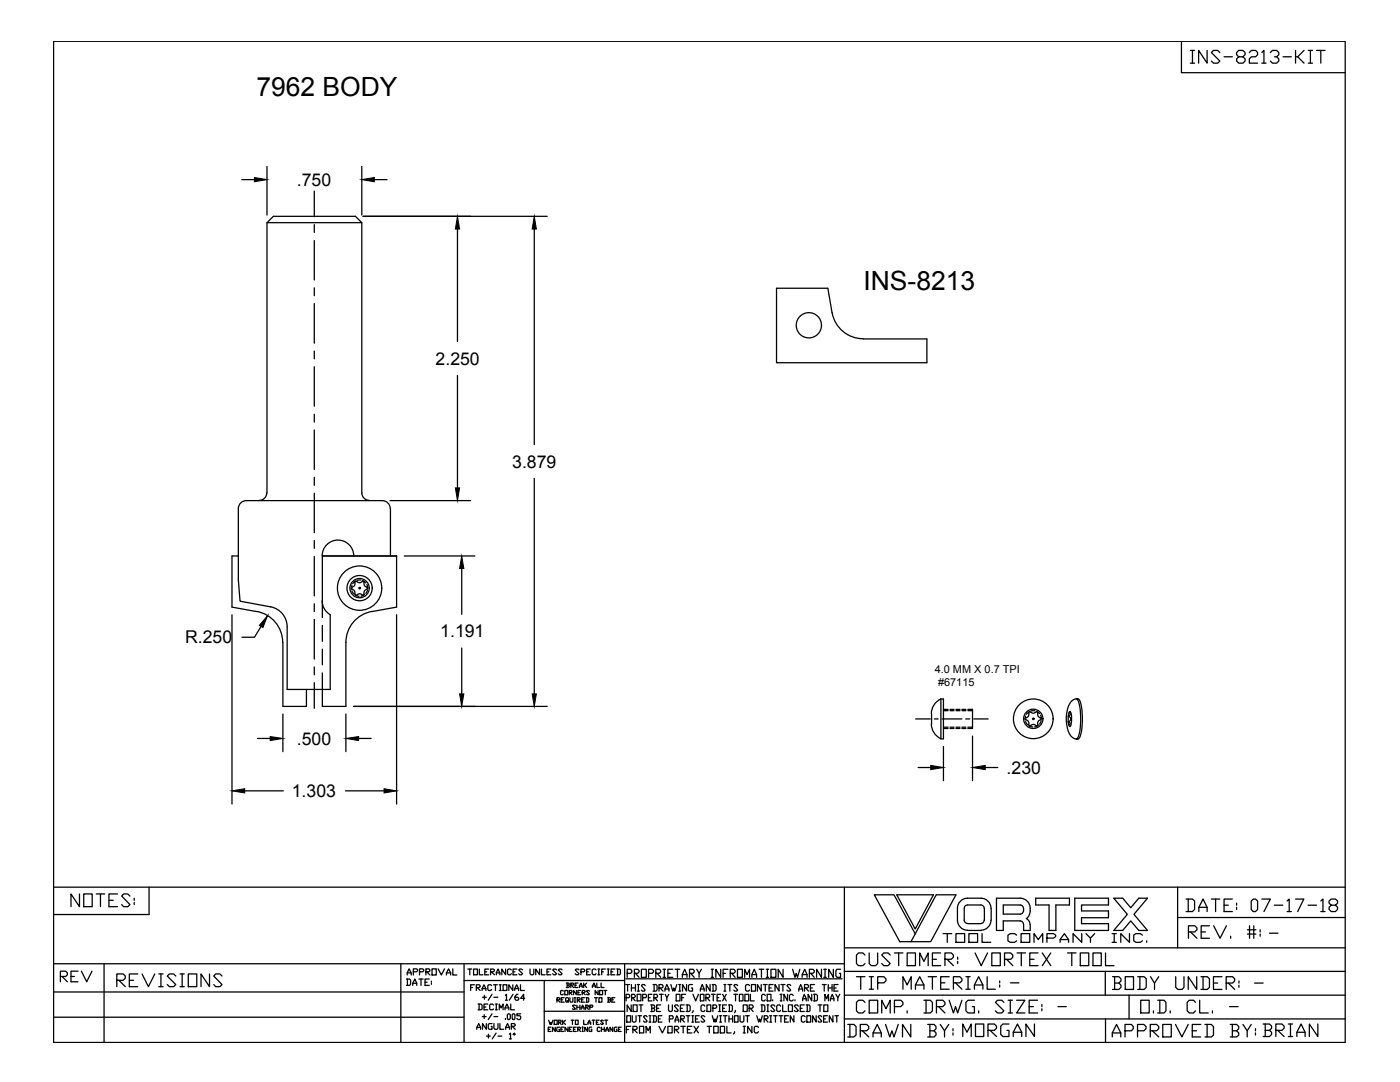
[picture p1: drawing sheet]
<svg xmlns="http://www.w3.org/2000/svg" width="279mm" height="216mm" viewBox="0 0 279 216" stroke-linecap="round" stroke-linejoin="round" font-family="sans-serif">
<!-- layer: titleblk -->
<path d="M10.7 8.2h257.8v199.8h-257.8zM235.8 8.2v6.3h32.7M10.7 177h257.8" fill="none" stroke="#000" stroke-width=".25"/>
<!-- layer: 50 -->
<g fill="none" stroke="#000" stroke-width=".25">
<path d="M168.5 177v31M235 177v12.1M10.7 182.5h19M10.7 197.9h81.9M10.7 192.3h157.8M20.8 192.3v15.7M80 192.3v15.7M92.6 192.3v15.7M92.6 195.7h32.1M108.6 195.7v12.2M124.7 192.3v15.7M168.5 189.1h100"/>
<path d="M168.5 193.8h100M168.5 198.6h100M225.3 198.6v4.7M235 183.1h33.5M10.7 203h81.9M108.6 201.8h16.1M168.5 203.3h100"/>
</g>
<!-- layer: Text -->
<g fill="none" stroke="#000" stroke-width=".25">
<path d="M179 178.5h7.3l-3.6 6.9zM193.1 179.2a2.01 2.01 0 0 0-2 2.1v2.3a2.01 2.01 0 0 0 2 2M193.1 179.2h2.7a2.01 2.01 0 0 1 2 2M81.1 195.4h.6l.2 .2v.8l-.2 .2h-.6M81.3 194.5v-.4l.3-.8 .5 .8v.4M81.3 194.1h.8M81.3 195.4v1.2M82.4 196.6v-.4l.4-.8 .4 .8v.4M82.4 196.2h.8M82.5 193.9h.6l.2-.4-.2-.2h-.6v1.2M83.6 195.4h.8M83.7 193.9h.7l.2-.4-.2-.2h-.7v1.2"/>
<path d="M84 195.4v1.2M84.8 196h.4M85 193.9h.6l.2-.4-.2-.2h-.6v1.2M85.2 193.9l.6 .6M85.7 195.4h-.9v1.2h.9M86.1 195.8v.2M86.1 196.2v.2M86.2 193.3h.9v1.2h-.9zM87.4 193.3l.7 1.2 .6-1.2M89.1 194.5v-.4l.4-.8 .4 .8v.4M89.1 194.1h.8M90.4 193.3v1.2h.8"/>
<path d="M93.4 193.4h.7M93.8 193.4v1.1M93.9 197h.4M94.5 193.4h.8v1.1h-.8zM94.7 196.5h-.8v1.1M95.1 197h.5l.2-.1v-.2l-.2-.2h-.5v1.1M95.2 197l.6 .6M95.7 193.4v1.1h.7M96.2 197.6v-.3l.4-.8 .4 .8v.3M96.2 197.3h.8M96.3 199h.8M96.7 198.6v.8"/>
<path d="M96.8 193.9h.3M97.5 193.4h-.7v1.1h.7M97.9 193.9h.6l.2-.2v-.2l-.2-.1h-.6v1.1M98.1 193.9l.6 .6M98.1 196.7l-.2-.2h-.4l-.1 .2v.7l.1 .2h.4l.2-.2M98.2 198.4l-.8 1.2M98.5 196.5h.8M98.6 199h.7M98.9 196.5v1.1M99 194.5v-.4l.4-.7 .4 .7v.4M99 194.1h.8M99.6 197.6h.4"/>
<path d="M99.6 196.5h.4M99.9 196.5v1.1M100.4 196.5h.8v1.1h-.8zM100.9 198.6l.2-.2v1.2M100.9 199.6h.3M100.9 193.4v1.1l-.8-1.1v1.1M102.1 193.5l-.3-.1h-.3l-.2 .1v.8l.2 .2h.3l.3-.2M102.3 196.5v1.1l-.8-1.1v1.1M102.4 193.9h.4M102.4 198.4l-.8 1.2M102.7 197.6v-.3l.4-.8 .4 .8v.3M102.7 197.3h.8"/>
<path d="M103.2 193.4h-.8v1.1h.8M103.4 198.4h-.2l-.4 .4v.6l.2 .2h.4l.1-.2-.1-.4h-.6M103.9 196.5v1.1h.7M104.3 193.5l-.2-.1h-.4l-.2 .1 .8 .8-.2 .2h-.4l-.2-.2M104.7 199.2h-.8l.6-.8v1.2M105.8 193.4v.9l.2 .2h.4l.1-.2v-.9M107.7 193.4v1.1l-.8-1.1v1.1M108.1 193.4v1.1h.7M109.2 193.9h.3M109.9 193.4h-.7v1.1h.7M111.1 193.5l-.2-.1h-.4l-.2 .1 .8 .8-.2 .2h-.4l-.2-.2M111.2 199.5h.4l.1-.3-.5-.1v.9"/>
<path d="M111.3 199.5l.4 .5M112 199.5h.3M112.2 193.5l-.2-.1h-.4l-.2 .1 .8 .8-.2 .2h-.4l-.2-.2M112.4 197.8l-.1-.2-.4 .2v.6l.1 .1 .4-.1M112.6 199.1h-.6v.9h.6M112.7 197.6h.6v.9h-.6zM113 196.2h.5l.1 .1-.1 .3M113.2 196.6h.3l.1 .3-.1 .1h-.5M113.2 196.2v.8M113.6 198.1h.4l.2-.3-.6-.2v.9M113.7 198.1l.5 .4M113.9 196.6h.4l.2-.3-.6-.1v.8"/>
<path d="M114 196.6l.5 .4M114.8 196.6h.2M115 197.6v.9l-.5-.9v.9M115.3 196.2h-.5v.8h.5M115.3 198.1h.3M115.6 193.5l-.2-.1h-.4l-.2 .1 .8 .8-.2 .2h-.4l-.2-.2M115.6 197l.3-.8 .3 .8M115.6 196.8h.6M115.9 197.6h-.6v.9M115.9 193.9h.6l.2-.2v-.2l-.2-.1h-.6v1.1M116.2 198.1h.4l.2-.3-.6-.2v.9M116.3 198.1l.5 .4"/>
<path d="M116.5 196.2v.8M116.7 196.6l.4 .4M117.1 196.2l-.6 .4M117.1 193.9h.3M117.6 197.8l-.1-.2-.5 .2 .6 .6-.1 .1-.5-.1M117.8 193.4h-.7v1.1h.7M118.2 197l.3-.8 .3 .8M118.2 196.8h.6M118.9 193.5l-.1-.1h-.4l-.2 .1v.8l.2 .2h.4l.1-.2M119.1 196.2v.8h.6M119.3 193.4h.4M119.3 194.5h.4"/>
<path d="M119.4 197.6v.9l-.6-.9v.9M119.5 193.4v1.1M119.7 197.6h.6v.9h-.6zM120 196.2v.8h.6M120.1 193.9h.3M120.5 197.6h.6M120.8 193.4h-.7v1.1M120.8 197.6v.9M121.2 193.4h.4M121.2 194.5h.4M121.3 199.1l.6 .1-.2 .3M121.4 199.5h.3l.2 .3-.2 .2h-.4"/>
<path d="M121.4 193.4v1.1M121.4 199.1v.9M121.9 193.9h.4M122.1 199.5h.3M122.7 199.1h-.6v.9h.6M122.7 193.4h-.8v1.1h.8M123.1 193.4h.5l.2 .1v.8l-.2 .2h-.5M123.3 193.4v1.1M124.9 196.5h.7M124.9 195.3h43.1M125 199.1h.5l.2-.2-.2-.5h-.5v1.3M125.2 194.2h.7l.2-.2v-.3l-.2-.3h-.7v1.6"/>
<path d="M125.3 196.5v1.3M126 196.5v1.3M126 197.1h.8M126.1 199.1h.5l.2-.2-.2-.5h-.5v1.3M126.2 199.1l.6 .6M126.6 194.2h.7l.2-.2v-.3l-.2-.3h-.7v1.6M126.8 196.5v1.3M126.8 194.2l.7 .8M127.2 198.4h.7v1.3h-.7zM127.2 196.5h.4M127.2 197.8h.4M127.4 196.5v1.3"/>
<path d="M128 193.4h1v1.6h-1zM128.3 199.1h.5l.2-.2-.2-.5h-.5v1.3M128.8 196.7l-.2-.2h-.4l-.2 .2 .8 .9-.2 .2h-.4l-.2-.2M129.4 199.1h.3M129.4 194.2h.8l.2-.2v-.3l-.2-.3h-.8v1.6M130.1 198.4h-.7v1.3h.7M130.3 196.5h.6l.2 .2v.9l-.2 .2h-.6M130.5 199.1h.5l.2-.2-.2-.5h-.5v1.3M130.5 196.5v1.3M130.7 199.1l.5 .6M130.9 194.2h.7l.3-.2v-.3l-.3-.3h-.7v1.6M131.1 194.2l.8 .8"/>
<path d="M131.5 197.1h.6l.2-.2v-.2l-.2-.2h-.6v1.3M131.6 198.4h.8M131.7 197.1l.6 .7M132 198.4v1.3M132.3 193.4h.5M132.3 195h.5M132.6 193.4v1.6M132.7 197.8v-.5l.4-.8 .4 .8v.5M132.7 197.3h.8M132.7 198.4l.4 .7v.6M133.3 194.2h.5M133.5 198.4l-.4 .7"/>
<path d="M133.9 196.5l.4 1.3 .2-.7 .1 .7 .5-1.3M134.3 193.4h-1v1.6h1M134.7 193.4h1M134.9 198.4h.8v1.3h-.8zM135.2 193.4v1.6M135.5 196.5h.3M135.5 197.8h.3M135.7 196.5v1.3M136 199.1h.4M136.2 195v-.5l.4-1.1 .5 1.1v.5M136.2 194.5h.9M136.8 198.4h-.8v1.3"/>
<path d="M137 196.5v1.3l-.8-1.3v1.3M137.6 194.2h.7l.2-.2v-.3l-.2-.3h-.7v1.6M137.8 194.2l.7 .8M138.2 196.5h-.6l-.2 .2v.9l.2 .2h.6v-.7h-.2M138.3 198.4l.5 1.3 .6-1.3M139.1 193.4l.4 .8v.8M139.8 197.8v-.5l.4-.8 .3 .8v.5M139.8 198.4h.7v1.3h-.7zM139.8 197.3h.7M140 193.4l-.5 .8M140.9 199.1h.5l.2-.2-.2-.5h-.5v1.3M141.1 199.1l.5 .6"/>
<path d="M141.7 196.5v1.3l-.7-1.3v1.3M141.9 193.4h.5M141.9 195h.5M142 198.4h.7M142.1 196.5h.6l.2 .2v.9l-.2 .2h-.6M142.1 193.4v1.6M142.3 196.5v1.3M142.4 198.4v1.3M143.1 199.1h.4M143.8 198.4h-.7v1.3h.7M143.8 193.4v1.6l-.9-1.6v1.6M144.2 198.4l.7 1.3"/>
<path d="M144.3 194.2h.5M144.5 196.5h.4M144.5 197.8h.4M144.7 196.5v1.3M144.9 198.4l-.7 1.3M145.3 193.4h-1v1.6M145.3 196.5h.7M145.7 196.5v1.3M145.7 194.2h.8l.2-.2v-.3l-.2-.3h-.8v1.6M146 194.2l.7 .8M146.5 198.4h.7M146.8 198.4v1.3"/>
<path d="M147.2 193.4h1v1.6h-1zM147.2 196.7l-.2-.2h-.4l-.1 .2 .7 .9-.2 .2h-.4l-.1-.2M147.6 198.4h.7v1.3h-.7zM148.6 195v-1.6l.5 1.1 .5-1.1v1.6M148.7 198.4h.7v1.3h-.7zM149.6 196.7l-.2-.2h-.4l-.2 .2v.9l.2 .2h.4l.2-.2M149.8 198.4v1.3h.7M150 196.5h.8v1.3h-.8zM150.1 195v-.5l.4-1.1 .5 1.1v.5M150.1 194.5h.9M151.5 193.4h.9M151.9 196.5v1.3l-.7-1.3v1.3"/>
<path d="M152 193.4v1.6M152.3 196.5h.8M152.7 198.7l-.1-.3h-.4l-.2 .3v.8l.2 .2h.4l.1-.2M152.7 196.5v1.3M152.9 193.4h.5M152.9 195h.5M153.1 198.4h.8v1.3h-.8zM153.1 193.4v1.6M153.5 197.1h.4M153.9 193.4h.9v1.6h-.9zM154.2 199.5v.2M154.3 196.5h-.8v1.3h.8"/>
<path d="M155.5 196.5v1.3l-.8-1.3v1.3M155.7 199.7h.4M155.7 198.4h.4M155.9 196.5h.8M155.9 198.4v1.3M156.2 196.5v1.3M156.3 193.4v1.6l-1-1.6v1.6M157.2 198.4v1.3l-.8-1.3v1.3M157.8 196.7l-.2-.2h-.3l-.3 .2 .8 .9-.2 .2h-.3l-.3-.2M158.2 193.4l.5 1.6 .2-.8 .3 .8 .4-1.6M158.3 198.7l-.2-.3h-.3l-.2 .3v.8l.2 .2h.3l.2-.2M158.7 199.5v.2"/>
<path d="M159.4 197.8v-.5l.4-.8 .4 .8v.5M159.4 197.3h.8M160.1 195v-.5l.5-1.1 .5 1.1v.5M160.1 194.5h1M160.2 199.7v-.4l.3-.9 .4 .9v.4M160.2 199.3h.7M160.6 197.1h.5l.3-.2v-.2l-.3-.2h-.5v1.3M160.8 197.1l.6 .7M161.5 194.2h.7l.3-.2v-.3l-.3-.3h-.7v1.6M161.7 197.1h.4M161.8 194.2l.7 .8M162 198.4v1.3l-.7-1.3v1.3"/>
<path d="M162.4 198.4h.5l.2 .3v.8l-.2 .2h-.5M162.5 196.5h-.8v1.3h.8M162.5 198.4v1.3M163.9 193.4v1.6l-.9-1.6v1.6M164.1 196.5h.8M164.4 193.4h.5M164.4 195h.5M164.5 196.5v1.3M164.6 199.7v-1.3l.4 .9 .3-.9v1.3M164.7 193.4v1.6M165.3 197.1h.8M165.3 196.5v1.3"/>
<path d="M165.7 199.7v-.4l.4-.9 .3 .9v.4M165.7 199.3h.7M166.1 196.5v1.3M166.3 193.4v1.6l-.9-1.6v1.6M166.4 197.1h.5M166.8 198.4l.4 .7v.6M167.2 196.5h-.8v1.3h.8M167.6 198.4l-.4 .7M167.8 193.4h-.8l-.2 .3v1l.2 .3h.8v-.8h-.3M182.7 186.3l-4.3-7.8h-3.9l5.1 9.4h6.1l5.1-9.4h-4l-5 9.4M193.1 180.6a.66 .66 0 0 0-.7 .7v2.3a.66 .66 0 0 0 .7 .7M193.1 180.6h2.7a.66 .66 0 0 1 .6 .6"/>
<path d="M196.4 183.6a.66 .66 0 0 1-.6 .7M196.5 181.3v2.3M197.8 183.6a2.01 2.01 0 0 1-2 2M197.8 181.3v2.3M204.2 184.4a.66 .66 0 0 0-.6-.6h-3.4v1.9M204.2 181.2a.66 .66 0 0 0-.6-.6h-3.4v1.8h3.4a.66 .66 0 0 0 .6-.7M204.3 181.3v.5M204.8 183.3a1.29 1.29 0 0 1 .8 1.2M204.9 183.3a2.44 2.44 0 0 0-.8-4l-5.2-.1v6.5M209.4 185.7v-5.1h-2.7v-1.4h6.7v1.4h-2.7v5.1M215.8 184.3v-1.2h5.4v-1.3h-5.4v-1.2h5.4v-1.4h-6.7v6.5M222.3 185.7l2.7-3.3-2.7-3.2h1.8l1.6 1.9 1.6-1.9h1.7l-2.7 3.2 2.7 3.3"/>
<path d="M224.1 185.7l1.6-1.9 1.6 1.9M227.7 199.6h1.6v2.5h-1.6zM231 199.6h1.3l.4 .4v1.7l-.4 .4h-1.3M231.5 199.6v2.5M239.4 199.6v2.5h1.7M95.2 205.4v-.4l.3-.8 .4 .8v.4M95.2 205h.7M95.4 200.3h.6l.2 .3v.7l-.2 .2h-.6M95.6 200.3v1.2M96.3 202.8h.7M96.6 200.9h.4M96.6 202.5v.7"/>
<path d="M97.1 204.2v1.2l-.8-1.2v1.2M97.1 206.7h.8M97.4 200.3h-.8v1.2h.8M97.5 206.4v.7M98.2 204.2h-.6l-.2 .2v.8l.2 .2h.6v-.6h-.2M98.2 202.3l-.8 1.1M98.5 200.6l-.2-.3h-.4l-.2 .3v.7l.2 .2h.4l.2-.2M98.6 204.2v1l.2 .2h.4l.2-.2v-1M98.6 202.8h.7M98.9 201.5h.4M98.9 200.3h.4M99 206.1l-.8 1.2"/>
<path d="M99 200.3v1.2M99.4 206.7h.7M99.6 201.5v-1.2l.4 .8 .4-.8v1.2M99.8 204.2v1.2h.7M100.8 201.5v-.4l.4-.8 .3 .8v.4M100.8 201.1h.7M100.9 203.2v.2M100.9 205.4v-.4l.4-.8 .4 .8v.4M100.9 205h.8M101.2 202.5l.3-.2 .3 .2v.7l-.2 .2-.4-.2zM101.7 206.4l.2-.3v1.2M101.7 207.3h.4"/>
<path d="M101.9 200.3v1.2h.8M102.1 204.8h.5l.2-.2v-.2l-.2-.2h-.5v1.2M102.2 202.5l.2-.2 .4 .2v.7l-.2 .2h-.2l-.2-.2zM102.2 204.8l.6 .6M102.4 206.4l.2-.3 .2 .3-.2 .1zM103.9 202.3h-.7v.4h.5l.2 .1v.4l-.2 .2h-.3l-.2-.2M109.4 205.4h.3M109.5 203.6l.3 .8 .1-.4 .2 .4 .2-.8M110 205h-.6v.8h.6M110.6 203.6h.6v.8h-.6zM110.8 205v.8l-.5-.8v.8M111.4 204h.5l.1-.3-.6-.1v.8"/>
<path d="M111.6 204l.4 .4M111.7 205h-.5l-.1 .7 .6 .1v-.4h-.2M112 205.4h.2M112.3 203.6v.8M112.4 204l.4 .4M112.5 205h-.5v.8h.5M112.8 203.6l-.5 .4M113.4 205v.8l-.6-.8v.8M113.6 205.4h.3M114.2 205h-.6v.8h.6M114.2 203.6v.8M114.5 205.4h.3"/>
<path d="M114.8 203.6h.6v.8h-.6zM115 205h-.5v.8h.5M115.3 205.4h.4l.2-.3-.2-.1h-.4v.8M115.4 205.4l.5 .4M116.1 205.8h.3M116.1 205h.3M116.3 205v.8M116.5 203.6v.8h.5M117.2 205v.8l-.5-.8v.8M117.3 204.4l.3-.8 .3 .8M117.3 204.1h.6M118.1 205h-.4l-.2 .1v.6l.2 .1h.4v-.4h-.1"/>
<path d="M118.4 203.6v.8M119 204h.3M119.6 203.6h-.6v.8h.6M119.8 205.1l-.2-.1-.4 .1v.6l.2 .1 .4-.1M120 205.4h.6M120 205v.8M120.4 203.7l-.1-.1-.4 .1 .5 .5-.1 .2h-.3l-.1-.2M120.6 205v.8M120.7 203.6h.6M120.9 205.8l.3-.8 .2 .8M120.9 205.5h.5M121 203.6v.8"/>
<path d="M122.3 205v.8l-.6-.8v.8M123.1 205h-.4l-.1 .7 .5 .1v-.4h-.1M123.4 205.4h.3M124 205h-.6v.8h.6M125 205.4h.4M125.1 202.7h.7v1.2h-.7zM125.9 204.8h-.9v1.3M126 200.5v1.3l-.8-1.3v1.3M126.2 202.7v1l.2 .2h.3l.2-.2v-1M126.3 205.4h.6l.3-.4-.3-.2h-.6v1.3M126.4 200.5h.8v1.3h-.8zM126.5 205.4l.7 .7"/>
<path d="M127.3 202.7h.7M127.5 200.5h.8M127.6 204.8h.9v1.3h-.9zM127.7 202.7v1.2M127.9 200.5v1.3M128.9 206.1v-1.3l.5 .8 .4-.8v1.3M129.1 202.9l-.1-.2h-.4l-.2 .2 .7 .8-.1 .2h-.4l-.2-.2M129.5 202.7h.4M129.5 203.9h.4M129.7 202.7v1.2M129.9 200.5h.6l.2 .3-.2 .4M130.1 201.2h.4l.2 .4-.2 .2h-.6"/>
<path d="M130.1 200.5v1.3M130.3 202.7h.5l.2 .2v.8l-.2 .2h-.5M130.5 202.7v1.2M131 201.2h.5M131.4 203.3h.4M131.5 204.8l.7 1.3 .6-1.3M131.9 200.5h-.9v1.3h.9M132.1 202.7h-.7v1.2h.7M133.3 204.8h.8v1.3h-.8zM133.4 200.5v1.1l.2 .2h.4l.2-.2v-1.1M133.6 203.3h.6l.2-.4-.2-.2h-.6v1.2M134.6 205.4h.6l.3-.4-.3-.2h-.6v1.3"/>
<path d="M134.7 203.9v-.4l.4-.8 .4 .8v.4M134.7 203.5h.8M134.8 205.4l.7 .7M135.4 200.8l-.2-.3h-.4l-.2 .3 .8 .8-.2 .2h-.4l-.2-.2M135.8 201.2h.4M135.8 203.3h.6l.2-.4-.2-.2h-.6v1.2M135.9 204.8h.9M136 203.3l.6 .6M136.3 204.8v1.3M136.6 200.5h-.8v1.3h.8M136.9 200.5h.6l.2 .3v.8l-.2 .2h-.6M136.9 202.7h.8"/>
<path d="M137.1 200.5v1.3M137.2 205.4h.5M137.3 202.7v1.2M138.1 204.8h-.9v1.3h.9M138.1 202.7h.3M138.1 203.9h.3M138.2 202.7v1.2M138.3 201.6l-.2 .5M138.5 204.8l.9 1.3M138.8 203.3h.4M139.4 204.8l-.9 1.3M139.6 202.7h-.8v1.2h.8"/>
<path d="M140.7 200.8l-.2-.3h-.4l-.2 .3v.8l.2 .2h.4l.2-.2M140.7 202.9l-.3-.2h-.3l-.2 .2 .8 .8-.3 .2h-.3l-.2-.2M141.1 200.5h.7v1.3h-.7zM141.1 204.8h.9M141.5 204.8v1.3M142.1 202.7l.4 1.2 .2-.6 .2 .6 .3-1.2M142.3 201.2h.5l.2-.2-.2-.5h-.5v1.3M142.4 204.8h.9v1.3h-.9zM143.4 200.5h.4M143.4 201.8h.4M143.6 200.5v1.3M143.6 202.7h.4"/>
<path d="M143.6 203.9h.4M143.7 204.8h.9v1.3h-.9zM143.8 202.7v1.2M144.2 201.2h.4M144.3 202.7h.8M144.7 202.7v1.2M145 200.5h-.8v1.3h.8M145.1 204.8v1.3h.8M145.4 200.5h.6l.2 .3v.8l-.2 .2h-.6M145.5 203.3h.7M145.5 202.7v1.2M145.6 200.5v1.3"/>
<path d="M146.2 202.7v1.2M146.6 202.7h.7v1.2h-.7zM146.6 205.9v.2l-.2 .2M146.8 201.6l-.2 .5M147.7 202.7v1l.2 .2h.3l.2-.2v-1M148.3 200.5h.8v1.3h-.8zM148.3 204.8h.4M148.3 206.1h.4M148.5 204.8v1.3M148.8 202.7h.7M149.2 202.7v1.2M149.5 201.2h.6l.2-.4-.2-.3h-.6v1.3"/>
<path d="M149.7 201.2l.6 .6M150.1 204.8v1.3l-.9-1.3v1.3M151 202.7l.4 1.2 .2-.6 .2 .6 .3-1.2M151.4 205l-.2-.2h-.5l-.2 .2v.9l.2 .2h.5l.2-.2M151.9 200.5h.6l.1 .3v.8l-.1 .2h-.6M152 200.5v1.3M152.5 203.3h.6l.2-.4-.2-.2h-.6v1.2M152.7 203.3l.6 .6M153.1 200.5h.3M153.1 201.8h.3M153.2 200.5v1.3M153.6 202.7h.4"/>
<path d="M153.6 203.9h.4M153.8 202.7v1.2M154.4 202.7h.7M154.6 200.8l-.2-.3h-.4l-.2 .3 .8 .8-.2 .2h-.4l-.2-.2M154.8 202.7v1.2M155.5 202.7h.7M155.8 200.8l-.2-.3h-.4l-.2 .3v.8l.2 .2h.4l.2-.2M155.9 202.7v1.2M156.2 200.5v1.3h.8M156.6 203.3h.4M157.3 200.5h.8v1.3h-.8zM157.3 202.7h-.7v1.2h.7"/>
<path d="M158.4 202.7v1.2l-.7-1.2v1.2M159.3 200.8l-.2-.3h-.4l-.2 .3 .8 .8-.2 .2h-.4l-.2-.2M159.7 201.2h.4M160.5 200.5h-.8v1.3h.8M160.7 202.9l-.2-.2h-.4l-.2 .2v.8l.2 .2h.4l.2-.2M160.9 200.5h.6l.2 .3v.8l-.2 .2h-.6M161 202.7h.8v1.2h-.8zM161.1 200.5v1.3M162.9 202.7v1.2l-.7-1.2v1.2M163.3 200.5h.7M163.6 200.5v1.3M164 202.9l-.2-.2h-.4l-.1 .2 .7 .8-.2 .2h-.4l-.1-.2"/>
<path d="M164.4 203.3h.3M164.4 200.5h.8v1.3h-.8zM165.1 202.7h-.7v1.2h.7M166.2 202.7v1.2l-.7-1.2v1.2M238.6 200l-.4-.4h-.9l-.4 .4v1.7l.4 .4h.9l.4-.4"/>
</g>
<!-- layer: 0 -->
<g fill="none" stroke="#000" stroke-width=".25">
<path d="M48.2 35.8h2.6M53.3 33.2v9.7M62.7 38.1v5.2M72.2 33.2v9.7M74.7 35.8h2.5M53.3 44.4l1.3-1.2h16.3l1.3 1.2zM53.3 44.4v54M62.7 44.8v1.6M62.7 48v7.9M62.7 57.4v1.6M72.2 44.4v54M72.5 43.2h36.7"/>
<path d="M91.3 45.7v22.4M106.6 45.7v43M62.7 60.6v7.9M62.7 70v1.6M62.7 73.2v7.9M91.3 74.9v22.5M166.1 62.4l-.9-4.9h-10.2v14.9h30v-4.8h-12.7M166.1 62.4a6.3 6.3 0 0 0 6.2 5.2M49.2 99.9a1.59 1.59 0 0 0-1.6 1.6v14.2l.3 4.3 6.1 1.1M49.2 99.9h27.1M53.2 98.3a1.5 1.5 0 0 1-1.5 1.6M62.7 82.7v1.5"/>
<path d="M62.7 85.8v7.9M62.7 95.2v1.6M62.7 98.4v7.9M72.2 98.3a1.5 1.5 0 0 0 1.5 1.6M76.3 99.9a1.59 1.59 0 0 1 1.6 1.6M77.8 99.9h16.1M106.6 95.4v43.1M47.6 110.9h-1.3v10.2l4.9 .9M62.7 107.9v1.5M62.7 111v7.9M64.3 110.9a3.2 3.2 0 0 1 3.1-3.1 3.2 3.2 0 0 1 3.2 3.1M64.3 119.9a3.2 3.2 0 0 0 1.6 2.7"/>
<path d="M70.2 116.8l-.1 .7M70.2 117.9l.4 .6M70.3 117.6l.5 .3v.6M70.3 117.2l-.2 .2 .2 .1M70.8 116.2v.6l-.5 .4M70.9 116.2l.2-.3a.82 .82 0 0 0 1.3 0l.2 .3M70.9 118.6l.2 .2a.82 .82 0 0 1 1.3 0l.2-.2M70.9 115.9l-.5 .6M70.9 118.8l.8 .2M72 115.7l-.7 .1M72.4 115.9l.6 .4M72.7 116.2v.6l.5 .4"/>
<path d="M72.7 118.7l-.7 .3M73.2 117.2l.1 .2-.1 .1M73.2 116.6l.2 .8M73.2 117.6l-.5 .3v.6M73.3 117.7l-.3 .7M77.9 101.5v9.4M80.7 110.9h14.1M92.1 113.4v9.2M46.3 122.7v37.7M51.2 122a6.3 6.3 0 0 1 5.2 6.2M52.1 125l-1.3 2.2h-2.5M54 121.1a4 4 0 0 1 3.3 4v12.5h8.6v-15"/>
<path d="M56.5 128.2v12.8h4.7v-3.4M62.7 120.5v1.5M62.7 123.6v7.9M62.7 133.1v1.5M62.7 136.2v5.1M64.3 124.8v3.2M64.3 129.5v3.2M69 128.2v12.8h-4.7v-6.7M74.2 122a6.3 6.3 0 0 0-5.2 6.2M74.2 122l4.9-.9v-10.2h-14.8v12.3M79.1 122.7v37.7M92.1 129.3v9.2"/>
<path d="M187.8 139.5a3.2 3.2 0 0 0-1.9 2.9M187.8 139.5h.5v7.9h-.5zM214.8 139.4a.65 .65 0 0 1 .8 .6 13.2 13.2 0 0 1-.1 7.2l-.4 .3h-.3a2.66 2.66 0 0 0 .8-2.3 10.2 10.2 0 0 0-.6-5.7zM214.8 139.4a2.37 2.37 0 0 0-1.8 2.3 6.9 6.9 0 0 0 .7 5.2l1.1 .6M48.8 157.8h7.7M51.4 147.3h2.5M56.5 142.5v7.5M68.9 157.8h7.8M69 142.5v7.5M70.6 141h38.6M71.6 147.3h2.5M182.7 143.5h3"/>
<path d="M183.2 153.1h2.5M185.9 144.5a3.2 3.2 0 0 0 1.9 2.9M185.9 142.4v2.1M186.5 143.5h.7M188 143.5h4M188.3 149v6.8M188.3 145.4h.9M188.3 145.1h.9M188.3 141.5h.9M188.3 141.8h.9M189.6 145.4h.8M189.6 145.1h.8"/>
<path d="M189.6 141.5h.8M189.6 141.8h.8M190.8 145.4h.8M190.8 145.1h.8M190.8 141.5h.8M190.8 141.8h.8M192 145.4h.8M192 145.1h.8M192 141.5h.8M192 141.8h.8M192.7 143.5h.8M193.2 141.5h.9v3.9h-.9"/>
<path d="M193.2 145.1h.9M193.2 141.8h.9M194.1 146.9v8.9M194.3 143.5h2.9M196.6 153.1h2.5M204.7 142.9l-.1 .7M204.7 144l.4 .6M205.4 142l-.5 .5M205.4 144.8l.7 .3M205.6 142.1h-.3a.86 .86 0 0 1-.7 1.2v.3a.86 .86 0 0 1 .7 1.1l.3 .1M205.7 142.1l.5 .2 .6-.2M205.7 144.8l.5-.2 .6 .2"/>
<path d="M206.5 141.8l-.8 .1M206.8 142.1h.3a.87 .87 0 0 0 .7 1.2v.1a1.12 1.12 0 0 0-.7 1.3l-.3 .1M206.9 141.9l.6 .5M207.2 144.7l-.7 .3M207.7 142.7l.1 .7M207.8 143.8l-.3 .7M213.2 142.9a.53 .53 0 0 1 .5 .6 .53 .53 0 0 1-.5 .5M213.2 144.1a.28 .28 0 0 1 .4 .3 .28 .28 0 0 1-.3 .3M213.3 142.2a.32 .32 0 0 1 .3 .4 .32 .32 0 0 1-.4 .2M213.4 142.1l.1-.1a.89 .89 0 0 1 .4 1.2v.5a1.21 1.21 0 0 1-.4 1.3l-.3-1z"/>
<circle cx="161.4" cy="64.9" r="2.52"/>
<circle cx="71.8" cy="117.4" r="4.4"/>
<circle cx="71.8" cy="117.4" r="1.93"/>
<circle cx="71.8" cy="117.4" r="2.52"/>
<circle cx="71.8" cy="117.4" r=".15"/>
<circle cx="206.2" cy="143.4" r="4"/>
<circle cx="206.2" cy="143.4" r="1.93"/>
<circle cx="206.2" cy="143.4" r=".15"/>
</g>
<g fill="#000" stroke="#000" stroke-width=".2">
<path d="M50.8 35.4l2.5 .4-2.5 .5zM72.2 35.8l2.5-.4v.9zM91.3 43.2l.4 2.5h-.8zM106.6 43.2l.4 2.5h-.8zM90.9 97.4h.8l-.4 2.5zM92.1 110.9l.5 2.5h-.9zM53.4 122.8l-.9 2.4-.7-.4zM91.7 138.5h.9l-.5 2.5zM106.2 138.5h.8l-.4 2.5zM46.3 157.8l2.5-.4v.8zM53.9 147l2.6 .3-2.6 .5zM69 147.3l2.6-.3v.8z"/>
<path d="M76.7 157.4l2.4 .4-2.4 .4zM185.7 152.7l2.6 .4-2.6 .5zM194.1 153.1l2.5-.4v.9z"/>
</g>
<g font-size="6.2">
<text x="170" y="194">CUSTOMER:</text>
<text x="193.7" y="194">VORTEX TOOL</text>
<text x="22.6" y="198.3">REVISIONS</text>
</g>
<g font-size="5.7">
<text x="236.7" y="13.8">INS-8213-KIT</text>
<text x="13.4" y="182">NOTES:</text>
<text x="235.7" y="183.1">DATE:</text>
<text x="248.7" y="183.1">07-17-18</text>
<text x="236.4" y="188.4">REV. #:</text>
<text x="170" y="203.2">COMP. DRWG. SIZE:</text>
<text x="170" y="198.6">TIP MATERIAL:</text>
<text x="221.2" y="198.6">BODY UNDER:</text>
<text x="168.3" y="208.1">DRAWN BY:</text>
<text x="191.2" y="208.1">MORGAN</text>
<text x="221.2" y="208.1">APPROVED BY:</text>
<text x="251.2" y="208.1">BRIAN</text>
</g>
<g font-size="5.3">
<text x="51.2" y="19.2">7962 BODY</text>
<text x="172.3" y="57.8">INS-8213</text>
<text x="11.3" y="197.2">REV</text>
</g>
<text font-size="4.4" x="187.3" y="189.1">TOOL COMPANY INC.</text>
<g font-size="3.5">
<text x="59.3" y="37.1">.750</text>
<text x="86.9" y="72.8">2.250</text>
<text x="102.2" y="93.3">3.879</text>
<text x="36.9" y="128.4">R.250</text>
<text x="87.9" y="127.2">1.191</text>
<text x="59.3" y="148.6">.500</text>
<text x="200.9" y="154.4">.230</text>
<text x="58.2" y="159">1.303</text>
<text x="113.2" y="202.5">SHARP</text>
</g>
<g font-size="2.6">
<text x="252.6" y="187.3">-</text>
<text x="200.7" y="197.2">-</text>
<text x="249.4" y="197.6">-</text>
<text x="210.3" y="202.1">-</text>
<text x="244.5" y="202.1">-</text>
</g>
<g font-size="2.2">
<text x="186.5" y="134.3">4.0 MM X 0.7 TPI</text>
<text x="187.2" y="137">#67115</text>
</g>
</svg>
